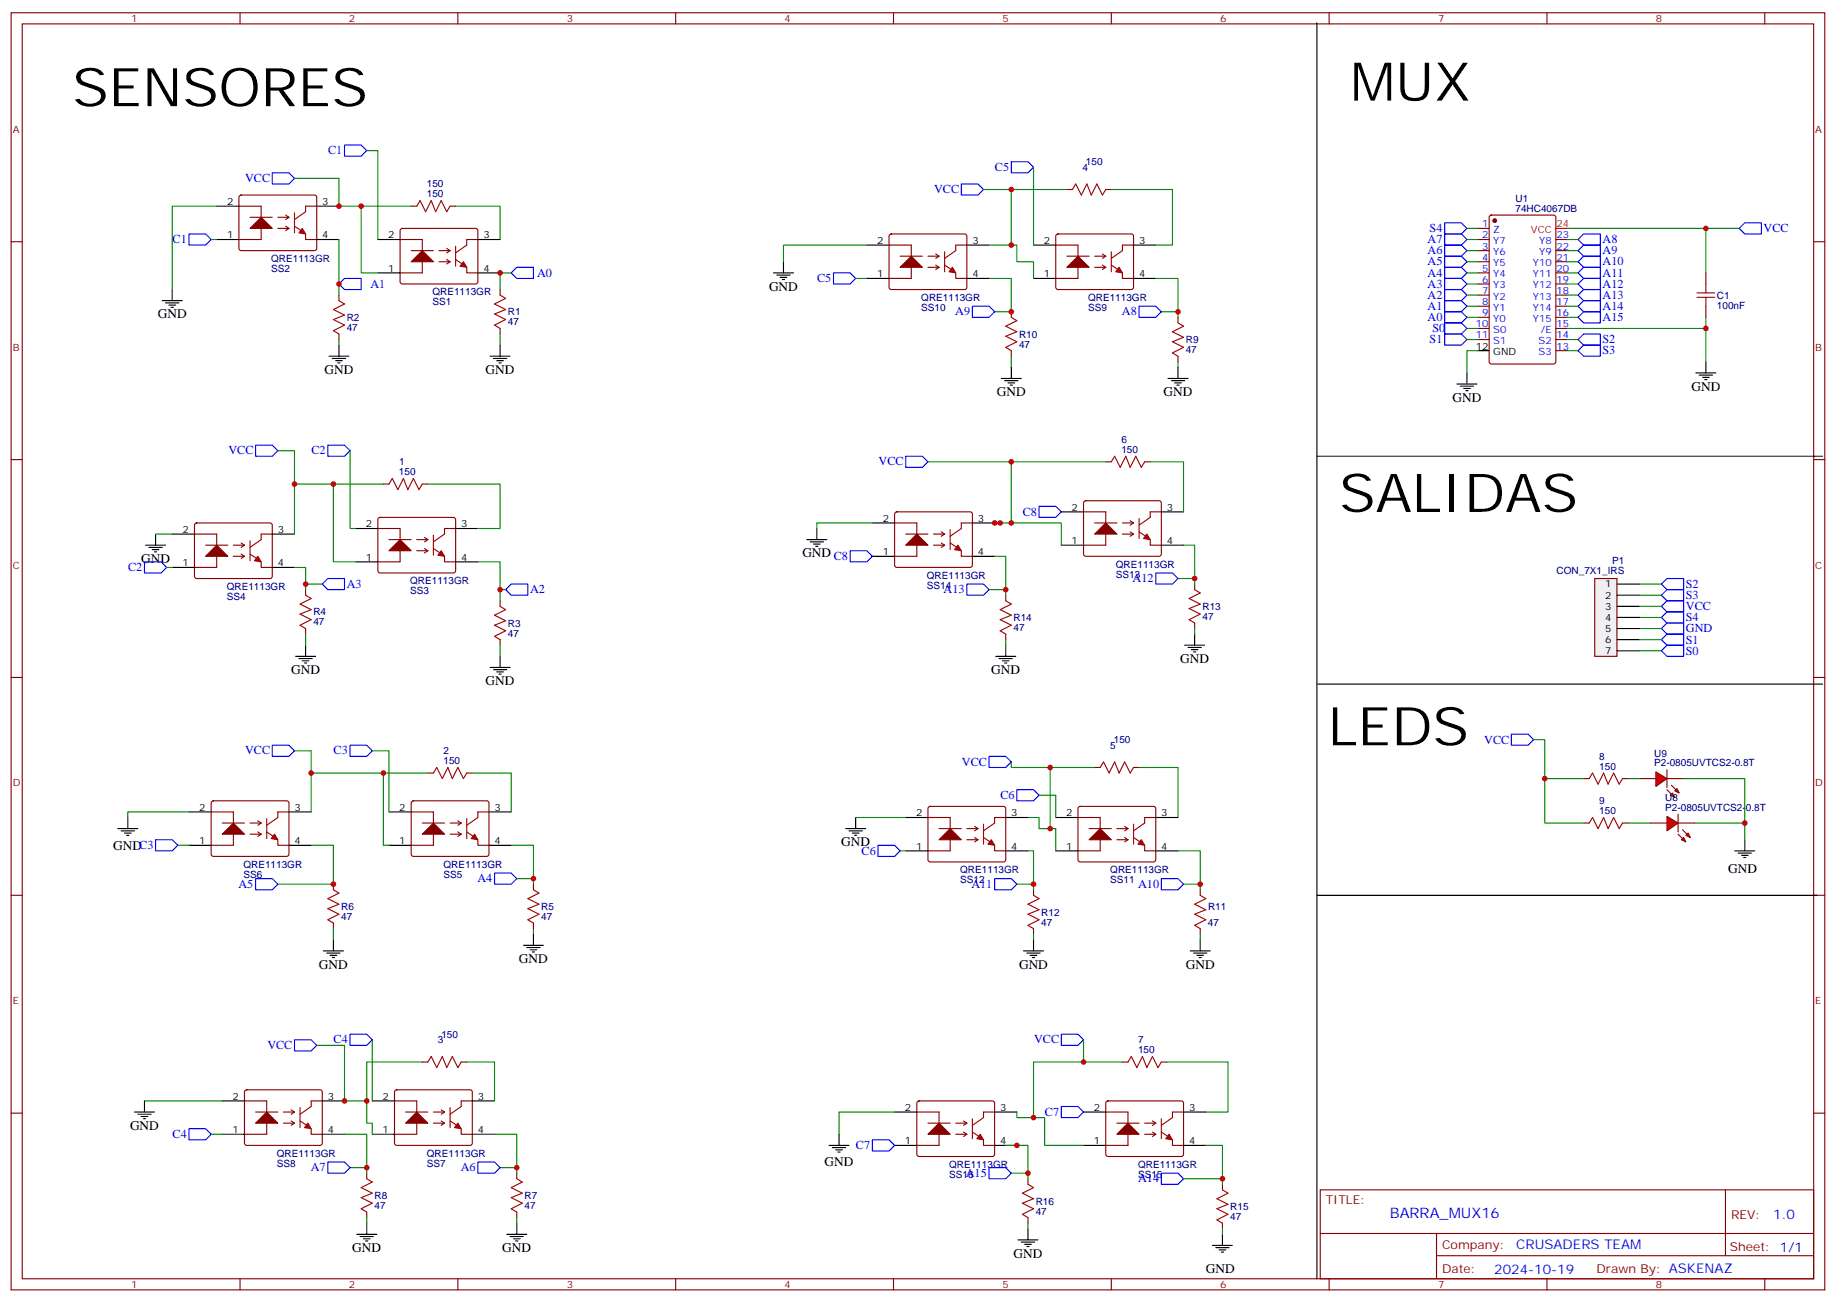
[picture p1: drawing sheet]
<svg xmlns="http://www.w3.org/2000/svg" width="583mm" height="413mm" viewBox="0 0 583 413" stroke-linecap="round" stroke-linejoin="round" font-family="sans-serif">
<g fill="none" stroke="#870000" stroke-width=".35">
<path d="M3.5 4.1h575.8v405.3h-575.8zM7.1 7.6h568.6v398.3h-568.6zM76.2 4.1v3.5M145.3 4.1v3.5M214.5 4.1v3.5M283.6 4.1v3.5M352.8 4.1v3.5M421.9 4.1v3.5M491.1 4.1v3.5M560.2 4.1v3.5M3.5 76.7h3.6M469.2 72.5h3.5"/>
<path d="M469.2 76h3.5M469.2 79.6h3.5M473 68.5l.4-.2h19.8l.6 .4 .1 46.1-.5 .7h-20l-.6-.4-.1-46.1zM493.9 76h3.5M493.9 79.6h3.5M575.7 76.7h3.6M469.2 83.1h3.5M469.2 86.6h3.5M469.2 90.1h3.5M469.2 93.7h3.5M469.2 97.2h3.5M493.9 83.1h3.5"/>
<path d="M493.9 86.6h3.5M493.9 90.1h3.5M493.9 93.7h3.5M493.9 97.2h3.5M469.2 100.7h3.5M469.2 104.2h3.5M469.2 107.8h3.5M493.9 100.7h3.5M493.9 104.2h3.5M493.9 107.8h3.5M493.9 111.3h3.5M3.5 145.9h3.6"/>
<path d="M575.7 145.9h3.6M3.5 215h3.6M575.7 215h3.6M520.3 247.1h5.3M529.2 247.1h5.3M3.5 284.2h3.6M575.7 284.2h3.6M3.5 353.3h3.6M575.7 353.3h3.6M419.1 377.6h156.6v28.3h-156.6zM547.7 377.7v20.9M419.1 391.5h156.5"/>
<path d="M456 398.6h119.6M456 391.5v14.1M76.2 405.9v3.5M145.3 405.9v3.5M214.5 405.9v3.5M283.6 405.9v3.5M352.8 405.9v3.5M421.9 405.9v3.5M491.1 405.9v3.5M560.2 405.9v3.5"/>
</g>
<circle cx="474.5" cy="70" r=".53" fill="#870000" stroke="#870000" stroke-width=".35"/>
<path d="M469.2 111.3h3.5" fill="none" stroke="#000" stroke-width=".35"/>
<path d="M493.9 72.5h3.5" fill="none" stroke="#f00" stroke-width=".35"/>
<g fill="#f00" stroke="#870000" stroke-width=".35">
<path d="M532.3 250.3l.7 1.4-1.4-.7z"/>
<path d="M530.2 252.4l.7-.7 .7 1.4z"/>
</g>
<path d="M529.2 250.6l1.4 1.5M529.2 244.3v5.6M530.6 249.2l1.4 1.4" fill="none" stroke="#870000" stroke-width=".35"/>
<path d="M525.6 245l3.6 2.1-3.6 2.5z" fill="#f00" stroke="#870000" stroke-width=".35"/>
<path d="M523.9 261.2h5.3M532.7 261.2h5.3" fill="none" stroke="#870000" stroke-width=".35"/>
<g fill="#f00" stroke="#870000" stroke-width=".35">
<path d="M535.2 265.1l.7-.7 .7 1.4z"/>
<path d="M533.8 266.5l.7-.7 .7 1.4z"/>
</g>
<path d="M532.7 258.4v5.7M532.7 264.8l1.4 1.4M534.1 263.3l1.4 1.5" fill="none" stroke="#870000" stroke-width=".35"/>
<path d="M529.2 259.1l3.5 2.1-3.5 2.5z" fill="#f00" stroke="#870000" stroke-width=".35"/>
<g fill="none" stroke="#00f" stroke-width=".35">
<path d="M458.6 70.7h5.3l1.8 1.8-1.8 1.8h-5.3zM458.6 77.8h5.3l1.8 1.8-1.8 1.7h-5.3zM458.6 74.3h5.3l1.8 1.7-1.8 1.8h-5.3zM500.9 76l1.8-1.7h5.3v3.5h-5.3zM502.7 77.8h5.3v3.5h-5.3l-1.8-1.7zM552.1 72.5l1.8-1.8h5.3v3.6h-5.3zM109.4 88.4h5.3v3.5h-5.3l-1.8-1.8zM164 84.8h5.3v3.6h-5.3l-1.7-1.8zM458.6 99h5.3l1.8 1.7-1.8 1.8h-5.3zM458.6 95.4h5.3l1.8 1.8-1.8 1.8h-5.3zM458.6 91.9h5.3l1.8 1.8-1.8 1.7h-5.3zM458.6 88.4h5.3l1.8 1.7-1.8 1.8h-5.3z"/>
<path d="M458.6 84.8h5.3l1.8 1.8-1.8 1.8h-5.3zM458.6 81.3h5.3l1.8 1.8-1.8 1.7h-5.3zM500.9 97.2l1.8-1.8h5.3v3.6h-5.3zM502.7 81.3h5.3v3.5h-5.3l-1.8-1.7zM502.7 84.8h5.3v3.6h-5.3l-1.8-1.8zM502.7 88.4h5.3v3.5h-5.3l-1.8-1.8zM502.7 91.9h5.3v3.5h-5.3l-1.8-1.7zM502.7 99h5.3v3.5h-5.3l-1.8-1.8zM458.6 102.5h5.3l1.8 1.7-1.8 1.8h-5.3zM458.6 106h5.3l1.8 1.8-1.8 1.7h-5.3zM500.9 107.8l1.8-1.8h5.3v3.5h-5.3zM500.9 111.3l1.8-1.8h5.3v3.6h-5.3z"/>
<path d="M527.4 196l1.8-1.8h5.3v3.5h-5.3zM529.2 183.6h5.3v3.5h-5.3l-1.8-1.7zM529.2 187.1h5.3v3.6h-5.3l-1.8-1.8zM529.2 190.7h5.3v3.5h-5.3l-1.8-1.8zM529.2 197.7h5.3v3.6h-5.3l-1.8-1.8zM527.4 206.6l1.8-1.8h5.3v3.5h-5.3zM529.2 201.3h5.3v3.5h-5.3l-1.8-1.8z"/>
</g>
<g fill="none" stroke="#870000" stroke-width=".35">
<path d="M75.8 65.4h7.1v10.6h-7.1M76.1 62.1l.5-.2h23.2l.5 .2 .2 .5v16.5l-.7 .5-23.5-.1-.5-.7v-16.2zM79.4 69h7M88.2 69h3.5M88.2 72.5h3.5M90.7 71.8l1 .7M90.7 68.3l1 .7M91.7 72.5l-1 .7M91.7 69l-1 .7M97 74.3v1.7h3.5M100.5 65.4h-3.5v1.8M127 76h7.1v10.6h-7.1"/>
<path d="M127.2 72.7l.5-.2h23.3l.5 .2 .2 .5-.1 16.5-.6 .4h-23.6l-.4-.7v-16.2zM130.5 65.4h1.8M130.5 79.6h7.1M139.3 79.6h3.6M141.8 78.8l1.1 .8M142.9 65.4h1.7M142.9 79.6l-1.1 .7M151.7 76h-3.5v1.8M282.2 77.8h7.1v10.6h-7.1M282.5 74.5l.4-.2h23.3l.5 .2 .2 .5v16.5l-.7 .4-23.5-.1-.5-.6v-16.2zM306.9 77.8h-3.5v1.8M335.1 77.8h7.1v10.6h-7.1"/>
<path d="M335.4 74.5l.4-.2h23.3l.5 .2 .2 .5v16.5l-.7 .4-23.5-.1-.5-.6v-16.2zM359.8 77.8h-3.5v1.8M139.3 83.1h3.6M141.8 82.4l1.1 .7M142.9 83.1l-1.1 .7M148.2 84.8v1.8h3.5M285.8 81.3h7M294.6 81.3h3.5M294.6 84.8h3.5M297 84.1l1.1 .7M297 80.6l1.1 .7M298.1 84.8l-1.1 .7"/>
<path d="M298.1 81.3l-1.1 .7M303.4 86.6v1.8h3.5M338.7 81.3h7M347.5 81.3h3.5M347.5 84.8h3.5M350 84.1l1 .7M350 80.6l1 .7M351 84.8l-1 .7M351 81.3l-1 .7M356.3 86.6v1.8h3.5M344.2 159.1l.5-.2h23.2l.5 .2 .3 .5-.1 16.5-.7 .5-23.5-.1-.4-.6v-16.3zM61.7 169.5h7.1v10.6h-7.1"/>
<path d="M62 166.2l.4-.2h23.3l.5 .2 .2 .5v16.5l-.7 .4h-23.5l-.5-.7v-16.2zM65.3 173h7M74.1 176.6h3.5M74.1 173h3.5M76.6 175.9l1 .7M76.6 172.3l1 .7M77.6 176.6l-1 .7M77.6 173l-1 .7M82.9 178.3v1.8h3.5M86.4 169.5h-3.5v1.8M119.9 167.7h7.1v10.6h-7.1M120.2 164.4l.4-.2h23.3l.5 .2 .2 .5v16.5l-.7 .5-23.5-.1-.5-.6v-16.3z"/>
<path d="M123.5 171.3h7M132.3 171.3h3.5M132.3 174.8h3.5M134.8 174.1l1 .7M134.8 170.6l1 .7M135.8 174.8l-1 .7M135.8 171.3l-1 .7M141.1 176.6v1.7h3.5M144.6 167.7h-3.5v1.8M284 166h7v10.6h-7M284.2 162.7l.5-.2h23.3l.5 .2 .2 .5-.1 16.5-.6 .4-23.6-.1-.4-.6v-16.2zM287.5 169.5h7.1"/>
<path d="M296.3 169.5h3.6M296.3 173h3.6M298.8 172.3l1.1 .7M298.8 168.8l1.1 .7M299.9 173l-1.1 .7M299.9 169.5l-1.1 .7M305.2 174.8v1.8h3.5M308.7 166h-3.5v1.7M344 162.5h7v10.5h-7M347.5 166h7M356.3 169.5h3.5M356.3 166h3.5"/>
<path d="M358.8 168.8l1 .7M358.8 165.3l1 .7M359.8 169.5l-1 .7M359.8 166l-1 .7M365.1 171.3v1.7h3.6M368.7 162.5h-3.6v1.7M67 257.7h7.1v10.6h-7.1M67.3 254.4l.4-.2h23.3l.5 .2 .2 .5v16.5l-.7 .4-23.5-.1-.5-.6v-16.2zM91.7 257.7h-3.5v1.8M130.5 257.7h7.1v10.6h-7.1M130.8 254.4l.4-.2h23.3l.5 .2 .2 .5v16.5l-.7 .4-23.5-.1-.5-.6v-16.2zM155.2 257.7h-3.5v1.8"/>
<path d="M294.6 259.5h7v10.6h-7M294.8 256.1l.5-.2h23.3l.5 .2 .2 .5-.1 16.5-.6 .5-23.6-.1-.4-.6v-16.3zM319.3 259.5h-3.6v1.7M342.2 259.5h7v10.6h-7M342.4 256.1l.5-.2h23.3l.5 .2 .2 .5-.1 16.5-.6 .5-23.6-.1-.4-.6v-16.3zM366.9 259.5h-3.5v1.7M70.6 261.2h7M79.4 261.2h3.5M79.4 264.8h3.5M81.8 264.1l1.1 .7M81.8 260.5l1.1 .7M82.9 264.8l-1.1 .7"/>
<path d="M82.9 261.2l-1.1 .7M88.2 266.5v1.8h3.5M134.1 261.2h7M142.9 261.2h3.5M142.9 264.8h3.5M145.3 264.1l1.1 .7M145.3 260.5l1.1 .7M146.4 264.8l-1.1 .7M146.4 261.2l-1.1 .7M151.7 266.5v1.8h3.5M298.1 263h7.1M306.9 263h3.5"/>
<path d="M306.9 266.5h3.5M309.4 265.8l1 .7M309.4 262.3l1 .7M310.4 266.5l-1 .7M310.4 263l-1 .7M315.7 268.3v1.8h3.6M345.7 263h7.1M354.5 263h3.6M354.5 266.5h3.6M357 265.8l1.1 .7M357 262.3l1.1 .7M358.1 266.5l-1.1 .7"/>
<path d="M358.1 263l-1.1 .7M363.4 268.3v1.8h3.5M77.6 349.4h7.1v10.6h-7.1M77.8 346.1l.5-.2h23.3l.5 .2 .2 .5-.1 16.5-.6 .4h-23.6l-.4-.7v-16.2zM81.1 353h7.1M90 356.5h3.5M90 353h3.5M92.4 355.8l1.1 .7M92.4 352.2l1.1 .8M93.5 356.5l-1.1 .7M93.5 353l-1.1 .7M98.8 358.2v1.8h3.5"/>
<path d="M102.3 349.4h-3.5v1.8M125.2 349.4h7.1v10.6h-7.1M125.5 346.1l.4-.2h23.3l.5 .2 .2 .5v16.5l-.7 .4h-23.5l-.5-.7v-16.2zM128.8 353h7M137.6 356.5h3.5M137.6 353h3.5M140.1 355.8l1 .7M140.1 352.2l1 .8M141.1 356.5l-1 .7M141.1 353l-1 .7M146.4 358.2v1.8h3.5M149.9 349.4h-3.5v1.8"/>
<path d="M291 353h7.1v10.5h-7.1M291.3 349.6l.4-.2h23.3l.5 .2 .2 .5v16.5l-.7 .5-23.5-.1-.5-.6v-16.3zM294.6 356.5h7M303.4 356.5h3.5M305.9 359.3l1 .7M305.9 355.8l1 .7M306.9 356.5l-1 .7M315.7 353h-3.5v1.7M351 353h7.1v10.5h-7.1M351.2 349.6l.5-.2h23.3l.5 .2 .2 .5-.1 16.5-.6 .5-23.6-.1-.4-.6v-16.3zM354.5 356.5h7.1M363.4 356.5h3.5"/>
<path d="M365.8 359.3l1.1 .7M365.8 355.8l1.1 .7M366.9 356.5l-1.1 .7M375.7 353h-3.5v1.7M303.4 360h3.5M306.9 360l-1 .7M312.2 361.8v1.7h3.5M363.4 360h3.5M366.9 360l-1.1 .7M372.2 361.8v1.7h3.5"/>
</g>
<g fill="#870000" stroke="#870000" stroke-width=".35">
<path d="M294.6 360l3.5-3.5 3.5 3.5z"/>
<path d="M354.5 360l3.6-3.5 3.5 3.5z"/>
<path d="M287.5 173l3.5-3.5 3.6 3.5z"/>
<path d="M347.5 169.5l3.5-3.5 3.5 3.5z"/>
<path d="M298.1 266.5l3.5-3.5 3.6 3.5z"/>
<path d="M345.7 266.5l3.5-3.5 3.6 3.5z"/>
<path d="M285.8 84.8l3.5-3.5 3.5 3.5z"/>
<path d="M338.7 84.8l3.5-3.5 3.5 3.5z"/>
<path d="M81.1 356.5l3.6-3.5 3.5 3.5z"/>
<path d="M128.8 356.5l3.5-3.5 3.5 3.5z"/>
<path d="M74.1 261.2l3.5 3.6h-7z"/>
<path d="M137.6 261.2l3.5 3.6h-7z"/>
<path d="M65.3 176.6l3.5-3.6 3.5 3.6z"/>
<path d="M123.5 174.8l3.5-3.5 3.5 3.5z"/>
<path d="M79.4 72.5l3.5-3.5 3.5 3.5z"/>
<path d="M130.5 83.1l3.6-3.5 3.5 3.5z"/>
</g>
<g fill="none" stroke="#000" stroke-width=".35">
<path d="M68.8 76h7M68.8 65.4h7M100.5 76h7.1M100.5 65.4h7.1M119.9 76h7.1M151.7 76h7M275.2 77.8h7M306.9 77.8h7.1M328.1 77.8h7M359.8 77.8h7.1M119.9 86.6h7.1M151.7 86.6h7"/>
<path d="M275.2 88.4h7M306.9 88.4h7.1M328.1 88.4h7M359.8 88.4h7.1M104.4 113.1h6.4M105.5 113.8h4.2M106.5 114.5h2.2M107.2 115.2h.7M107.6 109.5v3.6M538.3 118.4h6.4M539.4 119.1h4.2M540.5 119.8h2.1"/>
<path d="M541.5 114.8v3.6M541.2 120.5h.7M54.7 169.5h7M86.4 169.5h7.1M112.9 178.3h7M112.9 167.7h7M144.6 178.3h7.1M144.6 167.7h7.1M276.9 176.6h7.1M276.9 166h7.1M308.7 176.6h7M308.7 166h7"/>
<path d="M336.9 173h7.1M336.9 162.5h7.1M368.7 173h7M368.7 162.5h7M54.7 180.1h7M86.4 180.1h7.1M60 257.7h7M91.7 257.7h7.1M123.5 257.7h7M155.2 257.7h7.1M287.5 259.5h7.1M319.3 259.5h7"/>
<path d="M335.1 259.5h7.1M366.9 259.5h7M60 268.3h7M91.7 268.3h7.1M123.5 268.3h7M155.2 268.3h7.1M287.5 270.1h7.1M319.3 270.1h7M335.1 270.1h7.1M366.9 270.1h7M70.6 349.4h7M102.3 349.4h7.1"/>
<path d="M118.2 349.4h7M149.9 349.4h7.1M284 353h7M315.7 353h7.1M344 353h7M375.7 353h7.1M70.6 360h7M102.3 360h7.1M118.2 360h7M149.9 360h7.1M284 363.5h7M315.7 363.5h7.1"/>
<path d="M344 363.5h7M375.7 363.5h7.1"/>
</g>
<g fill="#a10000" stroke="#a10000" stroke-width=".35">
<path d="M311.1 360l1.1 1.8-2.1-.4z"/>
<path d="M371.1 360l1.1 1.8-2.1-.4z"/>
<path d="M304.1 173l1.1 1.8-2.2-.4z"/>
<path d="M364.1 169.5l1 1.8-2.1-.4z"/>
<path d="M314.7 266.5l1 1.8-2.1-.4z"/>
<path d="M362.3 266.5l1.1 1.8-2.2-.4z"/>
<path d="M302.3 84.8l1.1 1.8-2.1-.3z"/>
<path d="M355.2 84.8l1.1 1.8-2.1-.3z"/>
<path d="M97.7 356.5l1.1 1.7-2.1-.3z"/>
<path d="M145.3 356.5l1.1 1.7-2.1-.3z"/>
<path d="M87.1 264.8l1.1 1.7-2.1-.3z"/>
<path d="M150.6 264.8l1.1 1.7-2.1-.3z"/>
<path d="M81.8 176.6l1.1 1.7-2.1-.3z"/>
<path d="M140.1 174.8l1 1.8-2.1-.4z"/>
<path d="M96 72.5l1 1.8-2.1-.4z"/>
<path d="M147.1 83.1l1.1 1.7-2.2-.3z"/>
</g>
<g fill="none" stroke="#a10000" stroke-width=".35">
<path d="M93.5 67.6v6.3M93.5 71.8l2.1 1.4M97 67.2l-3.5 2.5M132.3 65.4l1-1.7 1.8 3.5 1.8-3.5 1.4 3.5 1.8-3.5 1.7 3.5 1.1-1.8M144.6 78.1v6.4M148.2 77.8l-3.6 2.5M299.9 79.9v6.4M303.4 79.6l-3.5 2.4M352.8 79.9v6.4M356.3 79.6l-3.5 2.4M144.6 82.4l2.2 1.4M299.9 84.1l2.1 1.4"/>
<path d="M352.8 84.1l2.1 1.4M79.4 171.6v6.4M79.4 175.9l2.1 1.4M82.9 171.3l-3.5 2.4M137.6 169.9v6.3M137.6 174.1l2.1 1.4M141.1 169.5l-3.5 2.5M301.6 168.1v6.3M301.6 172.3l2.1 1.4M305.2 167.7l-3.6 2.5M361.6 164.6v6.3M361.6 168.8l2.1 1.4"/>
<path d="M365.1 164.2l-3.5 2.5M84.7 259.8v6.4M88.2 259.5l-3.5 2.4M148.2 259.8v6.4M151.7 259.5l-3.5 2.4M84.7 264.1l2.1 1.4M148.2 264.1l2.1 1.4M312.2 261.6v6.3M312.2 265.8l2.1 1.4M315.7 261.2l-3.5 2.5M359.8 261.6v6.3M359.8 265.8l2.1 1.4"/>
<path d="M363.4 261.2l-3.6 2.5M95.2 351.5v6.4M95.2 355.8l2.2 1.4M98.8 351.2l-3.6 2.5M142.9 351.5v6.4M142.9 355.8l2.1 1.4M146.4 351.2l-3.5 2.5M308.7 355.1v6.3M308.7 359.3l2.1 1.4M312.2 354.7l-3.5 2.5M368.7 355.1v6.3M368.7 359.3l2.1 1.4"/>
<path d="M372.2 354.7l-3.5 2.5"/>
</g>
<path d="M520.3 188.9h7.1M520.3 192.4h7.1M520.3 196h7.1M520.3 199.5h7.1M520.3 203h7.1M520.3 206.6h7.1" fill="none" stroke="#008700" stroke-width=".35"/>
<path d="M506.2 183.6h7.1v24.7h-7.1z" fill="#f0f0f0" stroke="#870000" stroke-width=".35"/>
<g fill="none" stroke="#000" stroke-width=".35">
<path d="M418 7.2v398.7M51.5 95.4h6.4M52.6 96.1h4.2M53.6 96.8h2.1M54.3 97.5h.7M54.7 91.9v3.5M245.5 86.6h6.4M246.6 87.3h4.2M247.6 88h2.2M248.4 88.7h.7M248.7 83.1v3.5M155.6 113.1h6.3"/>
<path d="M156.6 113.8h4.3M157.7 114.5h2.1M158.4 115.2h.7M158.7 109.5v3.6M321 116.6v3.5M373.9 116.6v3.5M465.7 118.4v3.5M317.9 120.1h6.3M318.9 120.8h4.2M320 121.5h2.1M320.7 122.2h.7M370.8 120.1h6.3"/>
<path d="M371.8 120.8h4.3M372.9 121.5h2.1M373.6 122.2h.7M462.5 121.9h6.3M463.5 122.6h4.3M464.6 123.3h2.1M465.3 124h.7M418 144.8h160.6M46.2 173h6.4M47.3 173.7h4.2M48.3 174.4h2.1M49 175.2h.7"/>
<path d="M49.4 169.5v3.5M256.1 171.3h6.4M257.2 172h4.2M258.2 172.7h2.1M258.9 173.4h.7M259.3 167.7v3.6M513.3 185.4h7M513.3 188.9h7M513.3 192.4h7M513.3 196h7M513.3 199.5h7M93.8 208.3h6.4"/>
<path d="M94.9 209h4.2M96 209.7h2.1M96.7 210.4h.7M97 204.8v3.5M155.6 211.8h6.3M156.6 212.5h4.3M157.7 213.3h2.1M158.4 214h.7M158.7 208.3v3.5M316.1 208.3h6.3M317.1 209h4.3M318.2 209.7h2.1"/>
<path d="M318.9 210.4h.7M319.3 204.8v3.5M376.1 204.8h6.3M377.1 205.5h4.3M378.2 206.2h2.1M378.9 206.9h.7M379.2 201.3v3.5M418 217.1h160.6M513.3 203h7M513.3 206.6h7M40.6 259.5v3.5M271.6 259.5v3.5"/>
<path d="M37.4 263h6.3M38.5 263.7h4.2M39.5 264.4h2.1M40.2 265.1h.7M268.5 263h6.3M269.5 263.7h4.3M270.6 264.4h2.1M271.3 265.1h.7M550.7 270.1h6.3M551.7 270.8h4.3M552.8 271.5h2.1M553.5 272.2h.7"/>
<path d="M553.9 266.5v3.6M105.8 298.3v3.5M169.3 296.5v3.5M328.1 298.3v3.5M381 298.3v3.5M418 284.2h158.8M102.7 301.8h6.3M103.7 302.5h4.2M104.8 303.2h2.1M105.5 303.9h.7M166.2 300h6.3M167.2 300.7h4.2"/>
<path d="M168.3 301.4h2.1M169 302.2h.7M324.9 301.8h6.4M326 302.5h4.2M327 303.2h2.1M327.7 303.9h.7M377.8 301.8h6.4M378.9 302.5h4.2M379.9 303.2h2.2M380.6 303.9h.8M42.7 353h6.3M43.7 353.7h4.3"/>
<path d="M44.8 354.4h2.1M45.5 355.1h.7M45.9 349.4v3.6M263.2 363.5h6.3M264.2 364.2h4.3M265.3 364.9h2.1M266 365.7h.7M266.3 360v3.5M113.2 391.8h6.4M114.3 392.5h4.2M115.4 393.2h2.1M116.1 393.9h.7"/>
<path d="M116.4 388.2v3.6M160.9 391.8h6.3M161.9 392.5h4.3M163 393.2h2.1M163.7 393.9h.7M164 388.2v3.6M323.1 393.5h6.4M324.2 394.2h4.2M325.3 394.9h2.1M326 395.6h.7M326.3 390v3.5M384.9 395.3h6.3"/>
<path d="M385.9 396h4.3M387 396.7h2.1M387.7 397.4h.7M388.1 391.8v3.5"/>
</g>
<g fill="none" stroke="#008700" stroke-width=".35">
<path d="M93.5 56.6h14.1v8.8h7.1M116.4 47.8h3.5v28.2M328.1 53.1v24.7M67 76h1.8M68.8 65.4h-14.1v26.5M107.6 76v17.7M130.5 65.4h-15.8v21.2h5.2M144.6 65.4h14.1v10.6M275.2 77.8h-26.5v5.3M312.2 60.1h8.8M321 77.8h1.8v5.3h5.3v5.3M338.7 60.1h-17.7v17.7h-7"/>
<path d="M352.8 60.1h19.4v17.7h-5.3M465.7 79.6h3.5M465.7 76h3.5M465.7 72.5h3.5M497.4 79.6h3.5M497.4 76h3.5M497.4 72.5h54.7M541.5 72.5v14.1M162.3 86.6h-3.6v5.3M271.6 88.4h3.6M314 88.4h7v10.6h-5.3M366.9 88.4h7v12.3"/>
<path d="M368.7 99h5.2M465.7 97.2h3.5M465.7 93.7h3.5M465.7 90.1h3.5M465.7 86.6h3.5M465.7 83.1h3.5M497.4 83.1h3.5M497.4 97.2h3.5M497.4 93.7h3.5M497.4 90.1h3.5M497.4 86.6h3.5M107.6 107.8v1.7"/>
<path d="M158.7 106v3.5M321 113.1v3.5M373.9 114.8v1.8M465.7 100.7h3.5M465.7 104.2h3.5M465.7 107.8h3.5M469.2 111.3h-3.5v7.1M497.4 104.2h44.1v10.6M497.4 100.7h3.5M497.4 107.8h3.5M497.4 111.3h3.5M541.5 100.7v3.5"/>
<path d="M88.2 143.1h5.3v26.4M93.5 153.6h12.3M111.1 143.1v24.6h1.8M121.7 153.6h-15.9v24.7h7.1M135.8 153.6h22.9v14.1h-7M294.6 146.6h56.4M321 146.6v19.4M365.1 146.6h10.6v15.9M49.4 169.5h5.3M151.7 178.3h7v12.4M276.9 166h-17.6v1.7M315.7 176.6h3.6v12.3"/>
<path d="M317.5 166h-1.8h21.2v7M375.7 173h3.5v12.4M52.9 180.1h1.8M93.5 180.1h3.5v5.3M102.3 185.4h-5.3v1.7M158.7 187.1h1.8M314 187.1h5.3M373.9 183.6h5.3M379.2 199.5v1.8M520.3 185.4h7.1M97 201.3v3.5M158.7 204.8v3.5"/>
<path d="M319.3 203v1.8M93.5 238.3h5.3v19.4M118.2 238.3h5.3v19.4M486.8 234.8h3.6v12.3M60 257.7h-19.4v1.8M98.8 245.4h22.9v22.9h1.8M121.7 245.4h14.1M149.9 245.4h12.4v12.3M271.6 259.5h15.9M321 241.8v1.8h26.5M326.3 259.5h3.5v3.5h5.3v7.1M329.8 252.4h5.3v7.1"/>
<path d="M333.4 243.6v19.4M361.6 243.6h12.3v15.9M502.7 247.1h-12.3v14.1h12.3M516.8 247.1h3.5M534.5 247.1h19.4v19.4M56.4 268.3h3.6M98.8 268.3h7v12.3h-17.6M162.3 268.3h7v12.3M164 278.9h5.3M285.8 270.1h1.7M326.3 270.1h1.8v12.3M373.9 270.1h7.1v12.3"/>
<path d="M516.8 261.2h7.1M538 261.2h15.9M105.8 294.7v3.6M169.3 294.7v1.8M322.8 280.6h5.3M328.1 296.5v1.8M375.7 280.6h5.3M381 296.5v1.8M100.5 331.8h8.9v17.6h7M118.2 330v19.4M134.1 337.1h-17.7v19.4h1.8v3.5M148.2 337.1h8.8v12.3"/>
<path d="M344 330v7.1h12.3M344 337.1h-15.9v17.6M370.4 337.1h19.4v15.9h-7M45.9 349.4h24.7M284 353h-17.7v7M322.8 353v1.7h8.8v8.8h12.4M67 360h3.6M109.4 360h7v12.4M111.1 370.6h5.3M157 360h7v12.4M158.7 370.6h5.3M319.3 363.5h7v8.9h-5.3"/>
<path d="M326.3 372.4v1.7M375.7 374.1h12.4M382.8 363.5h5.3v12.4M116.4 386.5v1.7M164 386.5v1.7M326.3 388.2v1.8M388.1 390v1.8"/>
</g>
<g fill="none" stroke="#a10000" stroke-width=".35">
<path d="M340.4 60.1l1.1-1.7 1.8 3.5 1.7-3.5 1.4 3.5 1.8-3.5 1.8 3.5 1-1.8M107.6 95.4l1.8 1.1-3.6 1.7 3.6 1.8-3.6 1.4 3.6 1.8-3.6 1.8 1.8 1M158.7 93.7l1.8 1-3.5 1.8 3.5 1.7-3.5 1.5 3.5 1.7-3.5 1.8 1.7 1M538.7 93h5.6M538.7 94.4h5.6M541.5 90.1v2.9M541.5 94.4v2.8M321 100.7l1.8 1.1-3.5 1.7 3.5 1.8-3.5 1.4 3.5 1.8-3.5 1.7 1.7 1.1M373.9 102.5l1.8 1-3.5 1.8 3.5 1.8-3.5 1.4 3.5 1.7-3.5 1.8 1.7 1.1M123.5 153.6l1-1.7 1.8 3.5 1.8-3.5 1.4 3.5 1.7-3.5 1.8 3.5 1.1-1.8M352.8 146.6l1-1.8 1.8 3.5 1.8-3.5 1.4 3.5 1.7-3.5 1.8 3.5 1.1-1.7M97 188.9l1.8 1.1-3.6 1.7 3.6 1.8-3.6 1.4 3.6 1.8-3.6 1.7 1.8 1.1"/>
<path d="M158.7 192.4l1.8 1.1-3.5 1.8 3.5 1.7-3.5 1.4 3.5 1.8-3.5 1.8 1.7 1M319.3 190.7l1.7 1-3.5 1.8 3.5 1.8-3.5 1.4 3.5 1.7-3.5 1.8 1.8 1.1M379.2 187.1l1.8 1.1-3.5 1.8 3.5 1.7-3.5 1.4 3.5 1.8-3.5 1.8 1.7 1M137.6 245.4l1-1.8 1.8 3.5 1.8-3.5 1.4 3.5 1.7-3.5 1.8 3.5 1.1-1.7M349.2 243.6l1.1-1.8 1.8 3.6 1.7-3.6 1.4 3.6 1.8-3.6 1.8 3.6 1-1.8M504.5 247.1l1-1.7 1.8 3.5 1.8-3.5 1.4 3.5 1.7-3.5 1.8 3.5 1.1-1.8M504.5 261.2l1-1.7 1.8 3.5 1.8-3.5 1.4 3.5 1.7-3.5 1.8 3.5 1.1-1.8M105.8 282.4l1.8 1.1-3.5 1.7 3.5 1.8-3.5 1.4 3.5 1.8-3.5 1.7 1.7 1.1M169.3 282.4l1.8 1.1-3.5 1.7 3.5 1.8-3.5 1.4 3.5 1.8-3.5 1.7 1.7 1.1M328.1 284.2l1.7 1-3.5 1.8 3.5 1.7-3.5 1.5 3.5 1.7-3.5 1.8 1.8 1M381 284.2l1.8 1-3.6 1.8 3.6 1.7-3.6 1.5 3.6 1.7-3.6 1.8 1.8 1M135.8 337.1l1.1-1.8 1.7 3.5 1.8-3.5 1.4 3.5 1.8-3.5 1.7 3.5 1.1-1.7"/>
<path d="M358.1 337.1l1-1.8 1.8 3.5 1.8-3.5 1.4 3.5 1.7-3.5 1.8 3.5 1.1-1.7M116.4 374.1l1.8 1.1-3.5 1.7 3.5 1.8-3.5 1.4 3.5 1.8-3.5 1.7 1.7 1.1M164 374.1l1.8 1.1-3.5 1.7 3.5 1.8-3.5 1.4 3.5 1.8-3.5 1.7 1.7 1.1M326.3 375.9l1.8 1-3.5 1.8 3.5 1.8-3.5 1.4 3.5 1.7-3.5 1.8 1.7 1.1M388.1 377.6l1.7 1.1-3.5 1.8 3.5 1.7-3.5 1.4 3.5 1.8-3.5 1.8 1.8 1"/>
</g>
<g fill="none" stroke="#870000" stroke-width=".35">
<path d="M338.7 60.1h1.7M351 60.1h1.8M107.6 93.7v1.7M158.7 91.9v1.8M321 99v1.7M541.5 86.6v3.5M541.5 97.2v3.5M107.6 106v1.8M158.7 104.2v1.8M321 111.3v1.8M373.9 100.7v1.8M373.9 113.1v1.7"/>
<path d="M121.7 153.6h1.8M134.1 153.6h1.7M351 146.6h1.8M363.4 146.6h1.7M97 187.1v1.8M97 199.5v1.8M158.7 190.7v1.7M319.3 188.9v1.8M379.2 185.4v1.7M379.2 197.7v1.8M158.7 203v1.8M319.3 201.3v1.7"/>
<path d="M135.8 245.4h1.8M148.2 245.4h1.7M347.5 243.6h1.7M359.8 243.6h1.8M502.7 247.1h1.8M515.1 247.1h1.7M502.7 261.2h1.8M515.1 261.2h1.7M105.8 280.6v1.8M105.8 293v1.7M169.3 280.6v1.8M169.3 293v1.7"/>
<path d="M328.1 282.4v1.8M328.1 294.7v1.8M381 282.4v1.8M381 294.7v1.8M134.1 337.1h1.7M146.4 337.1h1.8M356.3 337.1h1.8M368.7 337.1h1.7M116.4 372.4v1.7M164 372.4v1.7M326.3 374.1v1.8M388.1 375.9v1.7"/>
<path d="M116.4 384.7v1.8M164 384.7v1.8M326.3 386.5v1.7M388.1 388.2v1.8"/>
</g>
<g fill="none" stroke="#00f" stroke-width=".35">
<path d="M86.4 54.9h5.3l1.8 1.7-1.8 1.8h-5.3zM109.4 46h5.3l1.7 1.8-1.7 1.8h-5.3zM305.2 58.4h5.2l1.8 1.7-1.8 1.8h-5.2zM321 51.3h5.3l1.8 1.8-1.8 1.8h-5.3zM60 74.3h5.3l1.7 1.7-1.7 1.8h-5.3zM264.6 86.6h5.3l1.7 1.8-1.7 1.7h-5.3zM308.7 97.2h5.3l1.7 1.8-1.7 1.7h-5.3zM361.6 97.2h5.3l1.8 1.8-1.8 1.7h-5.3zM81.1 141.3h5.3l1.8 1.8-1.8 1.7h-5.3zM104.1 141.3h5.3l1.7 1.8-1.7 1.7h-5.3zM287.5 144.8h5.3l1.8 1.8-1.8 1.7h-5.3zM45.9 178.3h5.3l1.7 1.8-1.7 1.8h-5.3z"/>
<path d="M269.9 174.8h5.3l1.7 1.8-1.7 1.7h-5.3zM329.8 160.7h5.3l1.8 1.8-1.8 1.7h-5.3zM104.1 183.6h5.3v3.5h-5.3l-1.8-1.7zM162.3 185.4h5.3v3.5h-5.3l-1.8-1.8zM306.9 185.4h5.3l1.8 1.7-1.8 1.8h-5.3zM366.9 181.9h5.3l1.7 1.7-1.7 1.8h-5.3zM86.4 236.5h5.3l1.8 1.8-1.8 1.8h-5.3zM111.1 236.5h5.3l1.8 1.8-1.8 1.8h-5.3zM479.8 233h5.3l1.7 1.8-1.7 1.7h-5.3zM314 240.1h5.3l1.7 1.7-1.7 1.8h-5.3zM322.8 250.6h5.3l1.7 1.8-1.7 1.8h-5.3zM49.4 266.5h5.3l1.7 1.8-1.7 1.8h-5.3z"/>
<path d="M81.1 278.9h5.3l1.8 1.7-1.8 1.8h-5.3zM157 277.1h5.3l1.7 1.8-1.7 1.7h-5.3zM278.7 268.3h5.3l1.8 1.8-1.8 1.7h-5.3zM315.7 278.9h5.3l1.8 1.7-1.8 1.8h-5.3zM368.7 278.9h5.2l1.8 1.7-1.8 1.8h-5.2zM93.5 330h5.3l1.7 1.8-1.7 1.8h-5.3zM111.1 328.3h5.3l1.8 1.7-1.8 1.8h-5.3zM336.9 328.3h5.3l1.8 1.7-1.8 1.8h-5.3zM60 358.2h5.3l1.7 1.8-1.7 1.8h-5.3zM336.9 351.2h5.3l1.8 1.8-1.8 1.7h-5.3zM104.1 368.8h5.3l1.7 1.8-1.7 1.8h-5.3zM151.7 368.8h5.3l1.7 1.8-1.7 1.8h-5.3z"/>
<path d="M276.9 361.8h5.3l1.8 1.7-1.8 1.8h-5.3zM314 370.6h5.3l1.7 1.8-1.7 1.7h-5.3zM368.7 372.4h5.2l1.8 1.7-1.8 1.8h-5.2z"/>
</g>
<g fill="#c00">
<circle cx="158.8" cy="187.1" r=".88"/>
<circle cx="169.3" cy="278.9" r=".88"/>
<circle cx="105.8" cy="280.6" r=".88"/>
<circle cx="164" cy="370.6" r=".88"/>
<circle cx="116.4" cy="370.6" r=".88"/>
<circle cx="373.9" cy="99" r=".88"/>
<circle cx="321" cy="99" r=".88"/>
<circle cx="381" cy="280.6" r=".88"/>
<circle cx="379.2" cy="183.6" r=".88"/>
<circle cx="319.3" cy="187.1" r=".88"/>
<circle cx="388.1" cy="374.1" r=".88"/>
<circle cx="326.3" cy="372.4" r=".88"/>
<circle cx="107.6" cy="90.1" r=".88"/>
<circle cx="158.8" cy="86.6" r=".88"/>
<circle cx="114.7" cy="65.4" r=".88"/>
<circle cx="107.6" cy="65.4" r=".88"/>
<circle cx="105.8" cy="153.6" r=".88"/>
<circle cx="97" cy="185.4" r=".88"/>
<circle cx="93.5" cy="153.6" r=".88"/>
<circle cx="98.8" cy="245.4" r=".88"/>
<circle cx="121.7" cy="245.4" r=".88"/>
<circle cx="116.4" cy="349.4" r=".88"/>
<circle cx="109.4" cy="349.4" r=".88"/>
<circle cx="321" cy="60.1" r=".88"/>
<circle cx="328.1" cy="280.6" r=".88"/>
<circle cx="321" cy="77.8" r=".88"/>
<circle cx="333.4" cy="243.6" r=".88"/>
<circle cx="333.4" cy="263" r=".88"/>
<circle cx="322.8" cy="363.5" r=".88"/>
<circle cx="344" cy="337.1" r=".88"/>
<circle cx="328.1" cy="354.7" r=".88"/>
<circle cx="315.7" cy="166" r=".88"/>
<circle cx="317.5" cy="166" r=".88"/>
<circle cx="321" cy="166" r=".88"/>
<circle cx="321" cy="146.6" r=".88"/>
<circle cx="541.5" cy="104.2" r=".88"/>
<circle cx="541.5" cy="72.5" r=".88"/>
<circle cx="490.4" cy="247.1" r=".88"/>
<circle cx="553.9" cy="261.2" r=".88"/>
</g>
<g font-size="16.9">
<text x="22.9" y="33.7">SENSORES</text>
<text x="428.6" y="31.9">MUX</text>
<text x="425.1" y="162.5">SALIDAS</text>
<text x="421.6" y="236.5">LEDS</text>
</g>
<text font-size="4.6" fill="#00f" x="441.2" y="386.7">BARRA_MUX16</text>
<g font-size="4.2">
<text x="244.1" y="92.3">GND</text>
<text x="50.1" y="101.1">GND</text>
<text x="103" y="118.7">GND</text>
<text x="154.2" y="118.7">GND</text>
<text x="316.4" y="125.8">GND</text>
<text x="369.4" y="125.8">GND</text>
<text x="536.9" y="124">GND</text>
<text x="461.1" y="127.5">GND</text>
<text x="44.8" y="178.7">GND</text>
<text x="254.7" y="176.9">GND C8</text>
<text x="92.4" y="214">GND</text>
<text x="314.7" y="214">GND</text>
<text x="374.6" y="210.4">GND</text>
<text x="154.2" y="217.5">GND</text>
<text x="35.9" y="269.7">GNDC3</text>
<text x="267.1" y="268.6">GND</text>
<text x="548.6" y="277.1">GND</text>
<text x="164.7" y="305.7">GND</text>
<text x="101.2" y="307.4">GND</text>
<text x="323.5" y="307.4">GND</text>
<text x="376.4" y="307.4">GND</text>
<text x="41.3" y="358.6">GND</text>
<text x="261.8" y="370.2">GND</text>
<text x="111.8" y="397.4">GND</text>
<text x="159.5" y="397.4">GND</text>
<text x="321.7" y="399.2">GND</text>
<text x="382.8" y="404.1">GND</text>
</g>
<g font-size="4.2" fill="#00f">
<text x="562.9" y="386.9">1.0</text>
<text x="481.3" y="396.5">CRUSADERS TEAM</text>
<text x="474.4" y="404.3">2024-10-19</text>
</g>
<g font-size="3.9" fill="#00f">
<text x="104.2" y="49">C1</text>
<text x="77.8" y="57.8">VCC</text>
<text x="315.8" y="54.3">C5</text>
<text x="296.5" y="61.3">VCC</text>
<text x="54.8" y="77.2">C1</text>
<text x="453.2" y="77.2">A7</text>
<text x="453.8" y="73.7">S4</text>
<text x="508.7" y="77.2">A8</text>
<text x="559.9" y="73.7">VCC</text>
<text x="453.2" y="80.7">A6</text>
<text x="508.7" y="80.7">A9</text>
<text x="170.5" y="87.9">A0</text>
<text x="259.4" y="89.5">C5</text>
<text x="453.2" y="87.8">A4</text>
<text x="453.2" y="84.2">A5</text>
<text x="508.7" y="84.2">A10</text>
<text x="508.7" y="87.8">A11</text>
<text x="117.6" y="91.4">A1</text>
<text x="453.2" y="94.8">A2</text>
<text x="453.2" y="91.3">A3</text>
<text x="508.7" y="91.3">A12</text>
<text x="508.7" y="94.8">A13</text>
<text x="303.2" y="100.1">A9</text>
<text x="356.2" y="100.1">A8</text>
<text x="453.2" y="102">A0</text>
<text x="453.2" y="98.4">A1</text>
<text x="508.7" y="98.4">A14</text>
<text x="508.7" y="101.9">A15</text>
<text x="454.7" y="105.5">S0</text>
<text x="453.8" y="108.9">S1</text>
<text x="508.7" y="108.9">S2</text>
<text x="508.7" y="112.5">S3</text>
<text x="72.5" y="144.2">VCC</text>
<text x="98.9" y="144.2">C2</text>
<text x="278.9" y="147.7">VCC</text>
<text x="324.6" y="163.6">C8</text>
<text x="40.7" y="181.3">C2</text>
<text x="359.5" y="184.8">A12</text>
<text x="110.1" y="186.5">A3</text>
<text x="168.3" y="188.3">A2</text>
<text x="299.5" y="188.3">A13</text>
<text x="535.2" y="186.6">S2</text>
<text x="535.2" y="190.2">S3</text>
<text x="535.2" y="193.7">VCC</text>
<text x="535.2" y="197.2">S4</text>
<text x="535.2" y="200.7">GND</text>
<text x="535.2" y="204.3">S1</text>
<text x="535.2" y="207.8">S0</text>
<text x="77.8" y="239.5">VCC</text>
<text x="105.9" y="239.5">C3</text>
<text x="471.2" y="236">VCC</text>
<text x="305.4" y="243">VCC</text>
<text x="317.6" y="253.6">C6</text>
<text x="273.5" y="271.2">C6</text>
<text x="75.7" y="281.8">A5</text>
<text x="151.5" y="280">A4</text>
<text x="308.4" y="281.8">A11</text>
<text x="361.3" y="281.8">A10</text>
<text x="84.9" y="333">VCC</text>
<text x="105.9" y="331.2">C4</text>
<text x="328.3" y="331.2">VCC</text>
<text x="331.7" y="354.1">C7</text>
<text x="54.8" y="361.2">C4</text>
<text x="271.7" y="364.7">C7</text>
<text x="98.6" y="371.8">A7</text>
<text x="146.3" y="371.8">A6</text>
<text x="306.6" y="373.5">A15</text>
<text x="361.3" y="375.3">A14</text>
</g>
<g font-size="3.9" fill="#800">
<text x="420.9" y="382.2">TITLE:</text>
<text x="549.5" y="386.9">REV:</text>
<text x="457.8" y="396.4">Company:</text>
<text x="549.1" y="397.1">Sheet: 1/1</text>
<text x="457.8" y="404.1">Date:</text>
<text x="506.8" y="404.2">Drawn By: ASKENAZ</text>
</g>
<g font-size="3.2" fill="#800">
<text x="41.6" y="7.1">1</text>
<text x="110.8" y="7.1">2</text>
<text x="179.9" y="7.1">3</text>
<text x="249.1" y="7.1">4</text>
<text x="318.2" y="7.1">5</text>
<text x="387.3" y="7.1">6</text>
<text x="456.5" y="7.1">7</text>
<text x="525.6" y="7.1">8</text>
<text x="4.1" y="42.2">A</text>
<text x="576.3" y="42.2">A</text>
<text x="4.1" y="111.3">B</text>
<text x="576.3" y="111.3">B</text>
<text x="4.1" y="180.4">C</text>
<text x="576.3" y="180.4">C</text>
<text x="4.1" y="249.6">D</text>
<text x="576.3" y="249.6">D</text>
<text x="4.1" y="318.7">E</text>
<text x="576.3" y="318.7">E</text>
<text x="41.6" y="408.9">1</text>
<text x="110.8" y="408.9">2</text>
<text x="179.9" y="408.9">3</text>
<text x="249.1" y="408.9">4</text>
<text x="318.2" y="408.9">5</text>
<text x="387.3" y="408.9">6</text>
<text x="456.5" y="408.9">7</text>
<text x="525.6" y="408.9">8</text>
</g>
<g font-size="3.2" fill="#000080">
<text x="344.7" y="52.4">150</text>
<text x="135.5" y="59.5">150</text>
<text x="343.6" y="54.2">4</text>
<text x="135.5" y="62.6">150</text>
<text x="481.1" y="64.2">U1</text>
<text x="481.1" y="67.2">74HC4067DB</text>
<text x="86.1" y="83.2">QRE1113GR</text>
<text x="86.1" y="86.3">SS2</text>
<text x="137.2" y="93.8">QRE1113GR</text>
<text x="292.5" y="95.5">QRE1113GR</text>
<text x="345.4" y="95.5">QRE1113GR</text>
<text x="545" y="94.8">C1</text>
<text x="110.1" y="101.9">R2</text>
<text x="137.2" y="96.9">SS1</text>
<text x="161.2" y="100.1">R1</text>
<text x="292.5" y="98.6">SS10</text>
<text x="345.4" y="98.6">SS9</text>
<text x="545" y="98">100nF</text>
<text x="110.1" y="105">47</text>
<text x="161.2" y="103.3">47</text>
<text x="323.5" y="107.2">R10</text>
<text x="323.5" y="110.3">47</text>
<text x="376.4" y="112.1">47</text>
<text x="376.4" y="108.9">R9</text>
<text x="356" y="143.8">150</text>
<text x="356" y="140.6">6</text>
<text x="126.7" y="147.7">1</text>
<text x="126.7" y="150.8">150</text>
<text x="511.8" y="178.9">P1</text>
<text x="130.2" y="185.5">QRE1113GR</text>
<text x="294.2" y="183.7">QRE1113GR</text>
<text x="354.2" y="180.2">QRE1113GR</text>
<text x="354.2" y="183.3">SS13</text>
<text x="494.1" y="182.1">CON_7X1_IRS</text>
<text x="72" y="187.2">QRE1113GR</text>
<text x="72" y="190.4">SS4</text>
<text x="130.2" y="188.6">SS3</text>
<text x="294.2" y="186.8">SS14</text>
<text x="99.5" y="195.4">R4</text>
<text x="321.7" y="197.1">R14</text>
<text x="381.7" y="196.8">47</text>
<text x="381.7" y="193.6">R13</text>
<text x="99.5" y="198.5">47</text>
<text x="161.2" y="202.1">47</text>
<text x="161.2" y="198.9">R3</text>
<text x="321.7" y="200.3">47</text>
<text x="140.8" y="239.4">2</text>
<text x="352.4" y="237.7">5</text>
<text x="353.6" y="235.8">150</text>
<text x="140.8" y="242.5">150</text>
<text x="507.7" y="244.3">150</text>
<text x="507.7" y="241.2">8</text>
<text x="525.1" y="243.2">P2-0805UVTCS2-0.8T</text>
<text x="525.1" y="240.2">U9</text>
<text x="507.7" y="255.3">9</text>
<text x="528.6" y="257.4">P2-0805UVTCS2-0.8T</text>
<text x="528.6" y="254.3">U8</text>
<text x="507.7" y="258.4">150</text>
<text x="77.3" y="275.4">QRE1113GR</text>
<text x="140.8" y="275.4">QRE1113GR</text>
<text x="77.3" y="278.5">SS6</text>
<text x="140.8" y="278.5">SS5</text>
<text x="304.8" y="277.2">QRE1113GR</text>
<text x="304.8" y="280.3">SS12</text>
<text x="352.4" y="277.2">QRE1113GR</text>
<text x="352.4" y="280.3">SS11</text>
<text x="108.3" y="292">47</text>
<text x="108.3" y="288.8">R6</text>
<text x="171.8" y="292">47</text>
<text x="171.8" y="288.8">R5</text>
<text x="330.6" y="293.8">47</text>
<text x="330.6" y="290.6">R12</text>
<text x="383.5" y="293.8">47</text>
<text x="383.5" y="288.8">R11</text>
<text x="140.1" y="329.3">150</text>
<text x="139" y="331.1">3</text>
<text x="361.3" y="334.3">150</text>
<text x="361.3" y="331.1">7</text>
<text x="87.9" y="367.2">QRE1113GR</text>
<text x="87.9" y="370.3">SS8</text>
<text x="135.5" y="367.2">QRE1113GR</text>
<text x="135.5" y="370.3">SS7</text>
<text x="301.3" y="370.7">QRE1113GR</text>
<text x="361.3" y="370.7">QRE1113GR</text>
<text x="301.3" y="373.8">SS16</text>
<text x="361.3" y="373.8">SS15</text>
<text x="118.9" y="383.7">47</text>
<text x="118.9" y="380.6">R8</text>
<text x="166.5" y="383.7">47</text>
<text x="166.5" y="380.6">R7</text>
<text x="328.8" y="382.3">R16</text>
<text x="328.8" y="385.5">47</text>
<text x="390.5" y="387.3">47</text>
<text x="390.5" y="384.1">R15</text>
</g>
<g font-size="3.2">
<text x="72.1" y="65.1">2</text>
<text x="102.3" y="65.1">3</text>
<text x="72.1" y="75.7">1</text>
<text x="102.3" y="75.7">4</text>
<text x="123.2" y="75.7">2</text>
<text x="153.5" y="75.7">3</text>
<text x="278.4" y="77.4">2</text>
<text x="308.7" y="77.4">3</text>
<text x="331.4" y="77.4">2</text>
<text x="361.6" y="77.4">3</text>
<text x="123.2" y="86.3">1</text>
<text x="153.5" y="86.3">4</text>
<text x="278.4" y="88">1</text>
<text x="308.7" y="88">4</text>
<text x="331.4" y="88">1</text>
<text x="361.6" y="88">4</text>
<text x="468.5" y="110.9">12</text>
<text x="474" y="112.7">GND</text>
<text x="116.2" y="167.4">2</text>
<text x="146.4" y="167.4">3</text>
<text x="280.2" y="165.6">2</text>
<text x="310.4" y="165.6">3</text>
<text x="340.2" y="162.1">2</text>
<text x="370.4" y="162.1">3</text>
<text x="58" y="169.2">2</text>
<text x="88.2" y="169.2">3</text>
<text x="340.2" y="172.7">1</text>
<text x="370.4" y="172.7">4</text>
<text x="58" y="179.7">1</text>
<text x="88.2" y="179.7">4</text>
<text x="116.2" y="178">1</text>
<text x="146.4" y="178">4</text>
<text x="280.2" y="176.2">1</text>
<text x="310.4" y="176.2">4</text>
<text x="509.5" y="186.4">1</text>
<text x="509.5" y="190">2</text>
<text x="509.5" y="193.5">3</text>
<text x="509.5" y="197">4</text>
<text x="509.5" y="200.6">5</text>
<text x="509.5" y="204.1">6</text>
<text x="509.5" y="207.6">7</text>
<text x="63.2" y="257.4">2</text>
<text x="93.5" y="257.4">3</text>
<text x="126.7" y="257.4">2</text>
<text x="157" y="257.4">3</text>
<text x="290.8" y="259.1">2</text>
<text x="321" y="259.1">3</text>
<text x="338.4" y="259.1">2</text>
<text x="368.7" y="259.1">3</text>
<text x="63.2" y="267.9">1</text>
<text x="93.5" y="267.9">4</text>
<text x="126.7" y="267.9">1</text>
<text x="157" y="267.9">4</text>
<text x="290.8" y="269.7">1</text>
<text x="321" y="269.7">4</text>
<text x="338.4" y="269.7">1</text>
<text x="368.7" y="269.7">4</text>
<text x="73.8" y="349.1">2</text>
<text x="104.1" y="349.1">3</text>
<text x="121.5" y="349.1">2</text>
<text x="151.7" y="349.1">3</text>
<text x="287.3" y="352.6">2</text>
<text x="317.5" y="352.6">3</text>
<text x="347.2" y="352.6">2</text>
<text x="377.5" y="352.6">3</text>
<text x="73.8" y="359.7">1</text>
<text x="104.1" y="359.7">4</text>
<text x="121.5" y="359.7">1</text>
<text x="151.7" y="359.7">4</text>
<text x="287.3" y="363.2">1</text>
<text x="317.5" y="363.2">4</text>
<text x="347.2" y="363.2">1</text>
<text x="377.5" y="363.2">4</text>
</g>
<g font-size="3.2" fill="#00f">
<text x="470.5" y="72.1">1</text>
<text x="470.5" y="75.7">2</text>
<text x="474" y="73.9">Z</text>
<text x="474" y="77.4">Y7</text>
<text x="488.6" y="77.4">Y8</text>
<text x="494.1" y="75.7">23</text>
<text x="470.5" y="79.2">3</text>
<text x="470.5" y="82.7">4</text>
<text x="474" y="81">Y6</text>
<text x="488.6" y="81">Y9</text>
<text x="494.1" y="82.7">21</text>
<text x="494.1" y="79.2">22</text>
<text x="470.5" y="86.3">5</text>
<text x="470.5" y="89.8">6</text>
<text x="474" y="84.5">Y5</text>
<text x="474" y="88">Y4</text>
<text x="486.6" y="88">Y11</text>
<text x="486.6" y="84.5">Y10</text>
<text x="494.1" y="89.8">19</text>
<text x="494.1" y="86.3">20</text>
<text x="470.5" y="93.3">7</text>
<text x="474" y="91.5">Y3</text>
<text x="474" y="95.1">Y2</text>
<text x="486.6" y="95.1">Y13</text>
<text x="486.6" y="91.5">Y12</text>
<text x="494.1" y="93.3">18</text>
<text x="470.5" y="96.8">8</text>
<text x="470.5" y="100.4">9</text>
<text x="474" y="98.6">Y1</text>
<text x="486.6" y="98.6">Y14</text>
<text x="494.1" y="100.4">16</text>
<text x="494.1" y="96.8">17</text>
<text x="468.5" y="103.9">10</text>
<text x="468.5" y="107.4">11</text>
<text x="474" y="102.1">Y0</text>
<text x="474" y="105.7">S0</text>
<text x="486.6" y="102.1">Y15</text>
<text x="489.1" y="105.7">/E</text>
<text x="494.1" y="107.4">14</text>
<text x="494.1" y="103.9">15</text>
<text x="474" y="109.2">S1</text>
<text x="488.4" y="112.7">S3</text>
<text x="488.4" y="109.2">S2</text>
<text x="494.1" y="110.9">13</text>
</g>
<g font-size="3.2" fill="#f00">
<text x="486" y="73.9">VCC</text>
<text x="494.1" y="72.1">24</text>
</g>
</svg>
